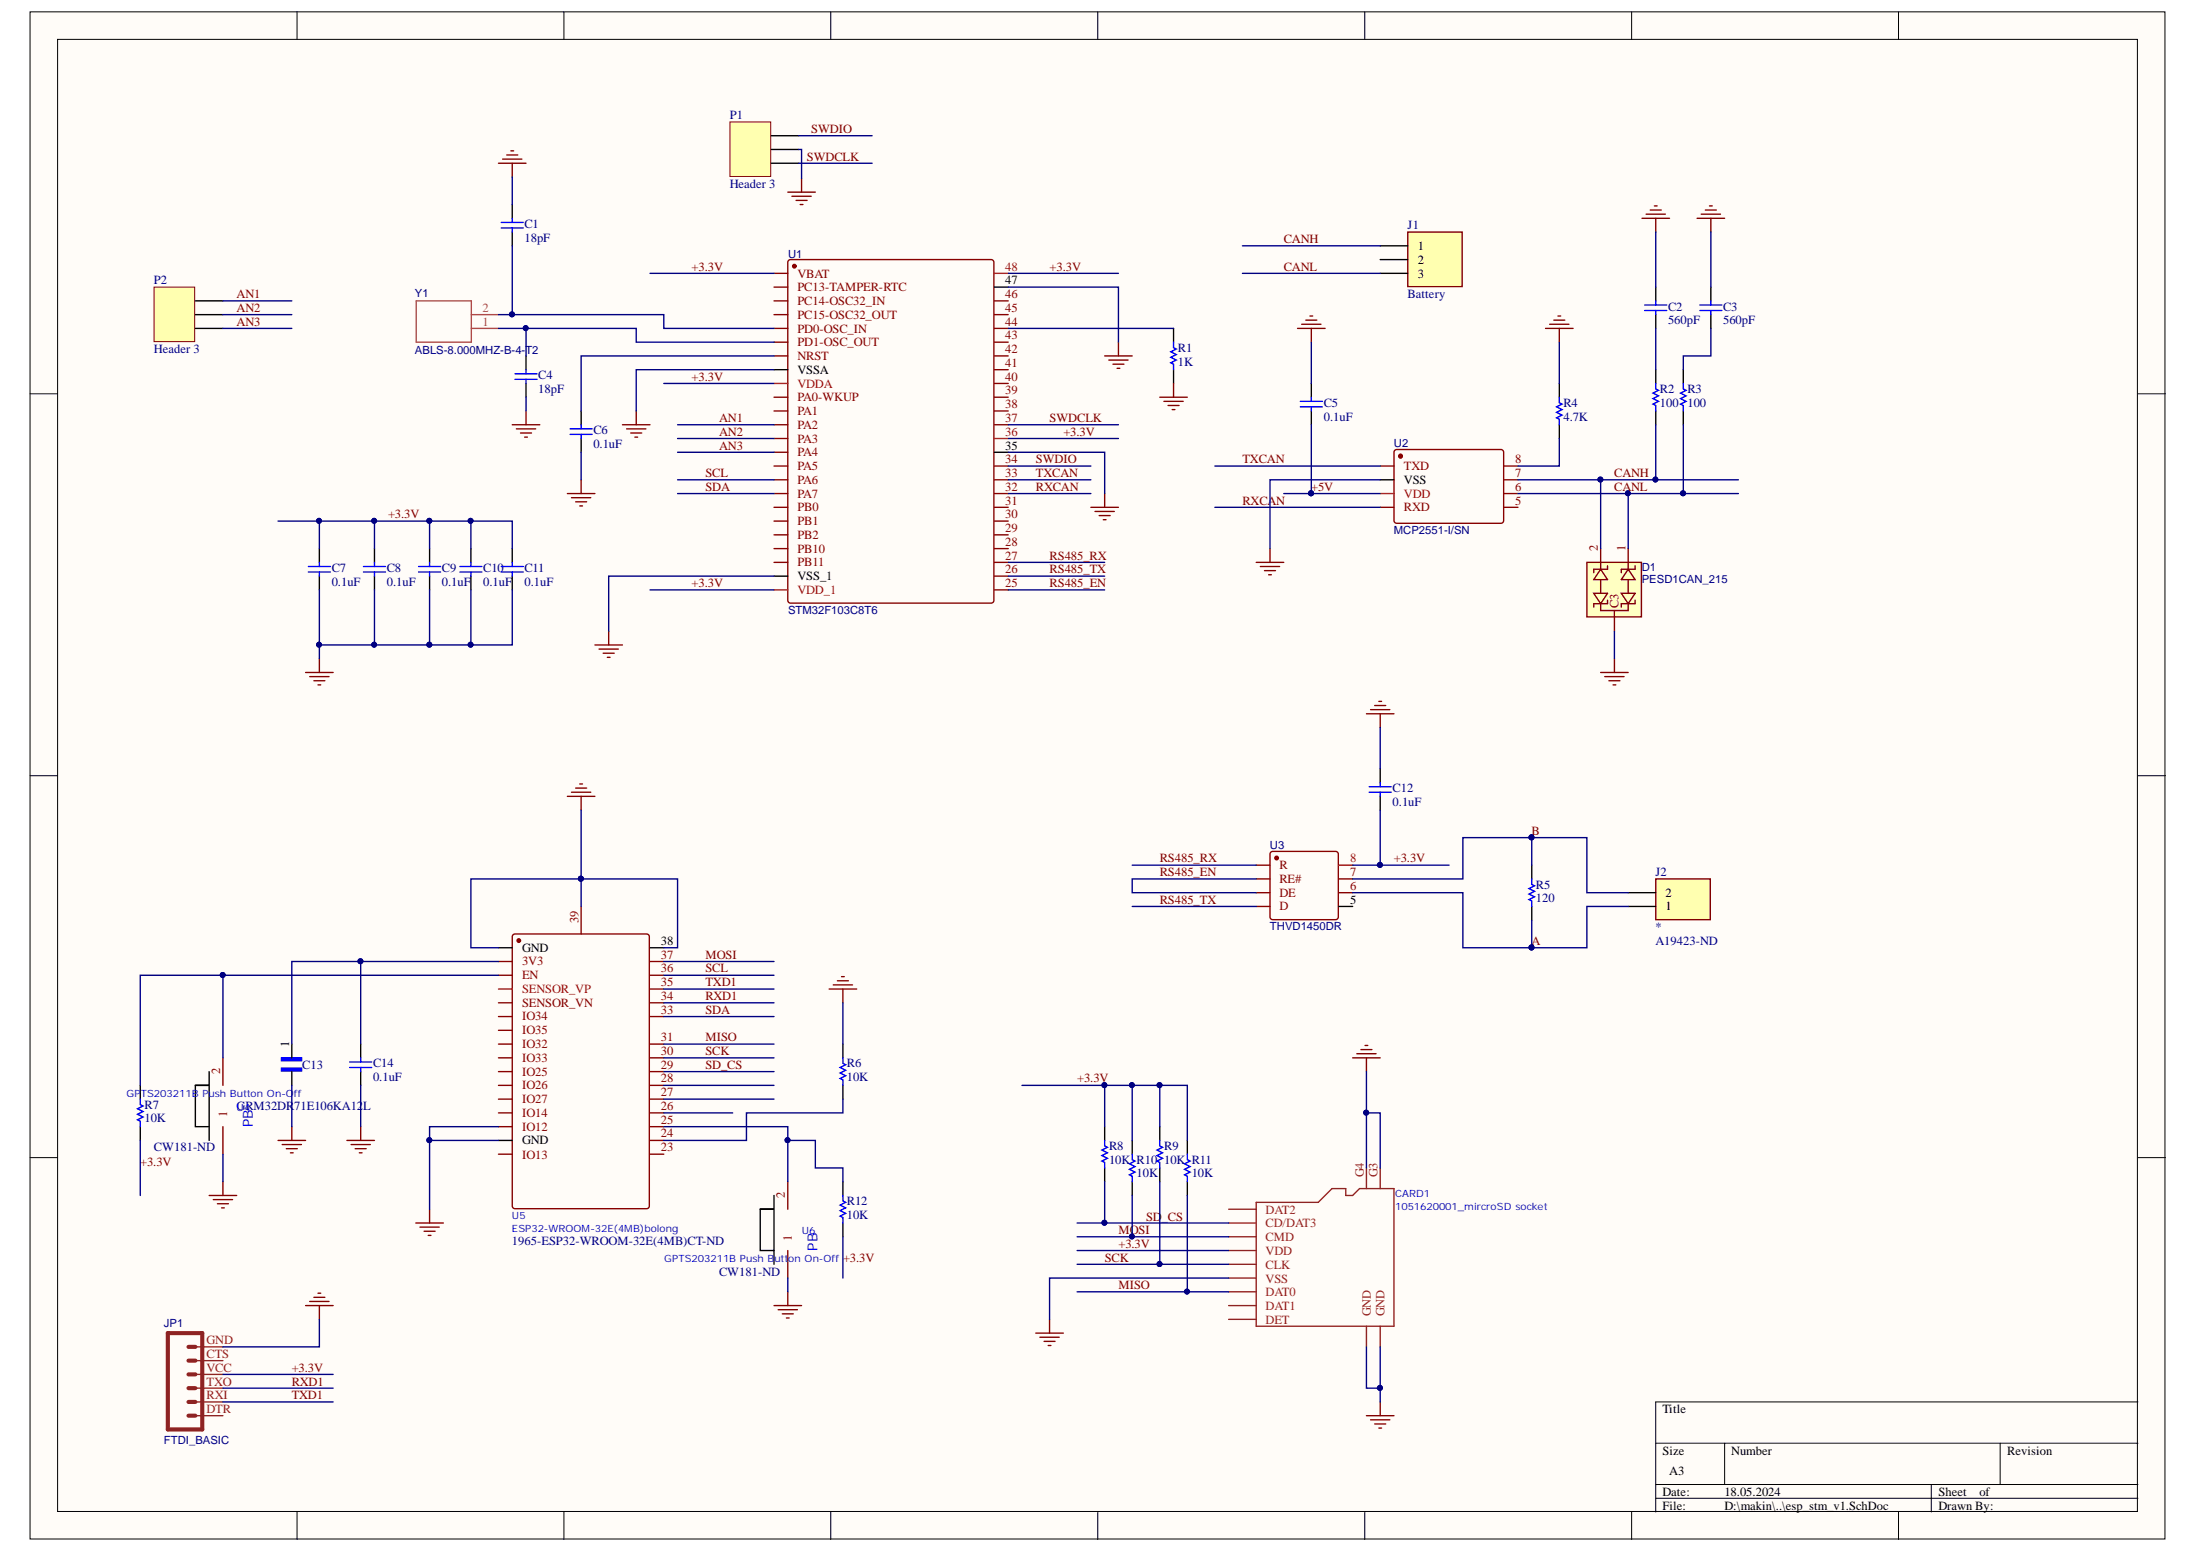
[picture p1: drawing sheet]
<svg xmlns="http://www.w3.org/2000/svg" width="297mm" height="210mm" viewBox="0 0 297 210" stroke-linecap="round" stroke-linejoin="round" font-family="sans-serif">
<g fill="#fffcf8" stroke="#000" stroke-width=".14">
<path d="M4.1 1.6h288.2v206.1h-288.2z"/>
<path d="M7.8 5.3h280.8v198.7h-280.8z"/>
</g>
<g fill="none" stroke="#000" stroke-width=".14">
<path d="M40.1 1.6v3.7M76.1 1.6v3.7M112.2 1.6v3.7M148.2 1.6v3.7M184.3 1.6v3.7M220.3 1.6v3.7M256.3 1.6v3.7M4.1 53.2h3.7M288.7 53.2h3.7M4.1 104.7h3.7M288.7 104.7h3.7M4.1 156.3h3.7"/>
<path d="M288.7 156.3h3.7M223.6 194.8h65.1M232.9 194.8v5.6M270.1 194.8v5.6M288.7 189.2h-65.1v14.9M40.1 204.1v3.7M76.1 204.1v3.7M112.2 204.1v3.7M148.2 204.1v3.7M184.3 204.1v3.7M220.3 204.1v3.7M223.6 200.4h65.1"/>
<path d="M223.6 202.2h65.1M256.3 204.1v3.7M260.8 200.4v3.7"/>
</g>
<g fill="none" stroke="#800" stroke-width=".19">
<path d="M104.5 36.9h1.9M104.5 38.8h1.9M106.4 35.2l.3-.2h27.1l.3 .2 .1 45.8-.2 .4h-27.3l-.3-.2zM104.5 40.6h1.9M104.5 42.5h1.9M104.5 44.3h1.9M104.5 46.2h1.9M104.5 48h1.9M104.5 53.6h1.9M104.5 55.5h1.9M104.5 57.3h1.9M104.5 59.2h1.9"/>
<path d="M134.3 40.6h1.8M134.3 42.5h1.8M134.3 44.3h1.8M134.3 46.2h1.8M134.3 48h1.8M134.3 53.6h1.8M134.3 55.5h1.8M134.3 57.3h1.8M134.3 51.8h1.8M134.3 49.9h1.8M104.5 61.1h1.9M104.5 62.9h1.9"/>
<path d="M104.5 64.8h1.9M104.5 66.6h1.9M104.5 68.5h1.9M104.5 70.3h1.9M104.5 72.2h1.9M104.5 74.1h1.9M104.5 75.9h1.9M134.3 62.9h1.8M134.3 64.8h1.8M134.3 66.6h1.8M134.3 68.5h1.8M134.3 70.3h1.8"/>
<path d="M134.3 72.2h1.8M134.3 74.1h1.8M134.3 75.9h1.8M134.3 79.6h1.8M134.3 77.8h1.8"/>
</g>
<circle cx="107.2" cy="35.9" r=".24" fill="#800" stroke="#800" stroke-width=".19"/>
<g fill="none" stroke="#000" stroke-width=".19">
<path d="M69.2 27.6v1.9M69.2 31.3v1.9M134.3 38.8h1.8M71 48v1.9M71 51.8v1.8M104.5 49.9h1.9M43.1 74.1v1.8M43.1 77.8v1.8M50.6 74.1v1.8M50.6 77.8v1.8M58 74.1v1.8M58 77.8v1.8"/>
<path d="M63.6 74.1v1.8M63.6 77.8v1.8M69.2 74.1v1.8M69.2 77.8v1.8M104.5 77.8h1.9M134.3 61.1h1.8"/>
</g>
<path d="M134.3 36.9h1.8M104.5 51.8h1.9M134.3 59.2h1.8M104.5 79.6h1.9" fill="none" stroke="#f00" stroke-width=".19"/>
<g fill="none" stroke="#800000" stroke-width=".19">
<path d="M67.3 22h3.7M67.9 21.5h2.6M68.4 20.9h1.5M69 20.4h.3M69.2 22v1.9M106.4 25.9h3.7M106.9 26.5h2.6M107.5 27.1h1.5M108 27.6h.4M108.2 24.1v1.8M69.2 57.3h3.7M69.7 57.9h2.6"/>
<path d="M70.3 58.4h1.5M70.8 59h.4M71 55.5v1.8M84 57.3h3.8M84.6 57.9h2.6M85.2 58.4h1.4M85.7 59h.4M85.9 55.5v1.8M149.1 48h3.8M149.7 48.6h2.6M150.3 49.2h1.5M150.8 49.7h.4"/>
<path d="M151 46.2v1.8M147.3 68.5h3.7M147.8 69h2.7M148.4 69.6h1.5M149 70.2h.3M149.1 66.6v1.9M41.3 90.8h3.7M41.8 91.3h2.6M42.4 91.9h1.5M42.9 92.4h.4M43.1 88.9v1.9M80.3 87.1h3.7"/>
<path d="M80.9 87.6h2.6M81.4 88.2h1.5M82 88.7h.4M82.2 85.2v1.9"/>
</g>
<path d="M56.2 40.6h7.4v5.6h-7.4zM63.6 44.3h3.7M63.6 42.5h3.7" fill="none" stroke="#a54b4b" stroke-width=".19"/>
<g fill="none" stroke="#00f" stroke-width=".19">
<path d="M67.7 30.8h3M67.7 30h3M69.2 29.5v.5M69.2 30.8v.5M69.5 51.2h3M69.5 50.5h3M71 49.9v.6M71 51.2v.6M41.6 77.2h3M41.6 76.5h3M43.1 75.9v.6M43.1 77.2v.6"/>
<path d="M49.1 77.2h2.9M49.1 76.5h2.9M50.6 75.9v.6M50.6 77.2v.6M56.5 77.2h3M56.5 76.5h3M58 75.9v.6M58 77.2v.6M62.1 77.2h3M62.1 76.5h3M63.6 75.9v.6M63.6 77.2v.6"/>
<path d="M67.7 77.2h3M67.7 76.5h3M69.2 75.9v.6M69.2 77.2v.6"/>
</g>
<path d="M98.6 16.5h5.5v7.3h-5.5z" fill="#ffffb0" stroke="#800000" stroke-width=".14"/>
<path d="M104.1 18.3h3.8M104.1 20.2h3.8M104.1 22h3.8M78.5 55.5v1.8M78.5 59.2v1.9M158.4 44.3v1.9M158.4 49.9v1.9" fill="none" stroke="#000" stroke-width=".19"/>
<path d="M77 58.6h3M77 57.9h3M78.5 57.3v.6M78.5 58.6v.6M158.4 46.2v.7l.4 .2-.7 .4 .7 .4-.7 .3 .7 .4-.7 .4 .3 .2v.7" fill="none" stroke="#00f" stroke-width=".19"/>
<path d="M156.6 53.6h3.7M157.1 54.2h2.7M157.7 54.7h1.5M158.3 55.3h.3M158.4 51.8v1.8M76.6 66.6h3.7M77.2 67.2h2.6M77.7 67.7h1.5M78.3 68.3h.3M78.5 64.8v1.8" fill="none" stroke="#800000" stroke-width=".19"/>
<path d="M190.1 31.3h7.3v7.4h-7.3z" fill="#ffffb0" stroke="#800000" stroke-width=".19"/>
<path d="M186.4 33.2h3.7M186.4 35h3.7M186.4 36.9h3.7M186.4 64.8h1.8" fill="none" stroke="#000" stroke-width=".19"/>
<circle cx="189.1" cy="61.6" r=".24" fill="#800" stroke="#800" stroke-width=".19"/>
<path d="M186.4 62.9h1.8M186.4 68.5h1.8M188.3 60.9l.3-.2h14.2l.2 .4v9.4l-.4 .1h-14.2l-.2-.3zM203.1 62.9h1.9M203.1 68.5h1.9M203.1 66.6h1.9M203.1 64.8h1.9" fill="none" stroke="#800" stroke-width=".19"/>
<path d="M186.4 66.6h1.8" fill="none" stroke="#f00" stroke-width=".19"/>
<path d="M218 82.5h.1" fill="none" stroke="#840000" stroke-width=".37"/>
<path d="M214.3 75.9h7.3v7.4h-7.3z" fill="#ffffc2" stroke="#840000" stroke-width=".19"/>
<g fill="none" stroke="#840000" stroke-width=".19">
<path d="M216.1 76.8l.9 1.4h-1.8zM216.1 74.1v2.7M216.1 78.2v1.9M217 76.4v.4h-1.8v.5M219.8 76.8l1 1.4h-1.9zM219.8 74.1v2.7M219.8 78.2v1.9M220.8 76.4v.4h-1.9v.5M215.2 80.1h1.8l-.9 1.4zM216.1 81.5v.9h3.7v-.9M217 81v.5h-1.8v.5M218 82.4v2.8"/>
<path d="M218.9 80.1h1.9l-1 1.4zM219.8 80.1h.1M220.8 81v.5h-1.9v.5"/>
</g>
<g fill="none" stroke="#800000" stroke-width=".19">
<path d="M221.7 29.5h3.7M222.3 28.9h2.6M222.8 28.4h1.5M223.4 27.8h.3M223.6 29.5v1.8M229.1 29.5h3.8M229.7 28.9h2.6M230.3 28.4h1.4M230.8 27.8h.4M231 29.5v1.8M175.2 44.3h3.7M175.7 43.8h2.7"/>
<path d="M176.3 43.2h1.5M176.9 42.7h.3M177.1 44.3v1.9M208.7 44.3h3.7M209.2 43.8h2.6M209.8 43.2h1.5M210.3 42.7h.4M210.5 44.3v1.9M169.6 75.9h3.7M170.2 76.5h2.6M170.7 77h1.5M171.3 77.6h.4"/>
<path d="M171.5 74.1v1.8M216.1 90.8h3.7M216.7 91.3h2.6M217.2 91.9h1.5M217.8 92.4h.4M218 88.9v1.9M76.6 107.5h3.7M77.2 106.9h2.6M77.7 106.4h1.5M78.3 105.8h.3M78.5 107.5v1.9M111.9 133.5h3.8"/>
<path d="M112.5 132.9h2.6M113.1 132.4h1.5M113.6 131.8h.4M113.8 133.5v1.9M30.1 159.5v1.9M37.5 153.9h3.8M38.1 154.5h2.6M38.7 155.1h1.4M39.2 155.6h.4M39.4 152.1v1.8M46.8 153.9h3.8M47.4 154.5h2.6"/>
<path d="M48 155.1h1.4M48.5 155.6h.4M48.7 152.1v1.8M28.2 161.4h3.8M28.8 161.9h2.6M29.4 162.5h1.4M29.9 163h.4M41.3 176.2h3.7M41.8 175.7h2.6M42.4 175.1h1.5M42.9 174.6h.4M43.1 176.2v1.9"/>
<path d="M56.1 165.1h3.8M56.7 165.6h2.6M57.3 166.2h1.4M57.8 166.8h.4M58 163.2v1.9M104.5 176.2h3.7M105.1 176.8h2.6M105.6 177.4h1.5M106.2 177.9h.4M106.4 174.4v1.8"/>
</g>
<g fill="#000080" stroke="#000080" stroke-width=".14">
<circle cx="177" cy="66.6" r=".33"/>
<circle cx="69.1" cy="42.4" r=".33"/>
<circle cx="71" cy="44.3" r=".33"/>
<circle cx="43.1" cy="87" r=".33"/>
<circle cx="50.5" cy="87" r=".33"/>
<circle cx="58" cy="87" r=".33"/>
<circle cx="63.5" cy="87" r=".33"/>
<circle cx="43.1" cy="70.3" r=".33"/>
<circle cx="50.5" cy="70.3" r=".33"/>
<circle cx="58" cy="70.3" r=".33"/>
<circle cx="63.5" cy="70.3" r=".33"/>
<circle cx="216.1" cy="64.7" r=".33"/>
<circle cx="223.5" cy="64.7" r=".33"/>
<circle cx="219.8" cy="66.6" r=".33"/>
<circle cx="227.2" cy="66.6" r=".33"/>
<circle cx="78.4" cy="118.6" r=".33"/>
<circle cx="58" cy="153.9" r=".33"/>
<circle cx="106.3" cy="153.9" r=".33"/>
<circle cx="48.7" cy="129.8" r=".33"/>
<circle cx="30.1" cy="131.6" r=".33"/>
<circle cx="206.8" cy="113" r=".33"/>
<circle cx="206.8" cy="127.9" r=".33"/>
</g>
<g fill="none" stroke="#000" stroke-width=".19">
<path d="M223.6 38.8v1.8M231 38.8v1.8M177.1 51.8v1.8M177.1 55.5v1.8M210.5 51.8v1.8M210.5 57.3v1.9M223.6 42.5v1.8M223.6 49.9v1.9M223.6 55.5v1.8M227.3 49.9v1.9M227.3 55.5v1.8M231 42.5v1.8"/>
<path d="M67.3 127.9h1.9M87.8 127.9h1.8M180.8 122.4h1.8M18.9 146.5v1.9M18.9 152.1v1.8M26.4 146.5h1.8h-1.8v5.6h1.8M28.2 144.7v9.2M39.4 140.9v1.9M39.4 144.7v1.8M48.7 140.9v1.9M48.7 144.7v1.8M67.3 153.9h1.9"/>
<path d="M113.8 140.9v1.9M113.8 146.5v1.9M113.8 159.5v1.9M102.6 163.2h1.9h-1.9v5.6h1.9M104.5 161.4v9.3M113.8 165.1v1.8"/>
</g>
<g fill="none" stroke="#00f" stroke-width=".19">
<path d="M175.6 54.9h2.9M175.6 54.2h2.9M177.1 53.6v.6M177.1 54.9v.6M210.5 53.6v.8l.4 .1-.7 .4 .7 .4-.7 .4 .7 .3-.7 .4 .3 .2v.7M222.1 41.9h2.9M222.1 41.2h2.9M223.6 51.8v.7l.3 .2-.7 .4 .7 .3-.7 .4 .7 .4-.7 .3 .4 .2v.8M223.6 40.6v.6M223.6 41.9v.6M227.3 51.8v.7l.3 .2-.7 .4 .7 .3-.7 .4 .7 .4-.7 .3 .4 .2v.8M229.5 41.9h3"/>
<path d="M229.5 41.2h3M231 40.6v.6M231 41.9v.6M18.9 148.4v.7l.4 .2-.7 .4 .7 .3-.7 .4 .7 .4-.7 .4 .3 .1v.8M47.2 144.1h3M47.2 143.4h3M48.7 142.8v.6M48.7 144.1v.6M113.8 142.8v.7l.4 .2-.8 .4 .8 .4-.8 .3 .8 .4-.8 .4 .4 .2v.7M113.8 161.4v.7l.4 .2-.8 .4 .8 .3-.8 .4 .8 .4-.8 .4 .4 .1v.8"/>
</g>
<g fill="none" stroke="#000080" stroke-width=".19">
<path d="M107.9 18.3h9.8M69.2 23.9v3.7M69.2 33.2v9.3M87.8 36.9h16.7M107.9 20.2h.3v3.9M107.9 22h9.8M136.1 38.8h14.9v7.4M136.1 36.9h14.9M167.8 36.9h18.6M167.8 33.2h18.6M223.6 31.3v7.5M231 31.3v7.5"/>
<path d="M67.3 42.5h22.3v1.8h14.9M67.3 44.3h18.6v1.9h18.6M71 44.3v3.7M71 53.6v1.9M89.6 51.8h14.9M104.5 49.9h-18.6v5.6M104.5 48h-26v7.5M136.1 59.2h14.9M136.1 57.3h14.9M136.1 44.3h22.3M177.1 46.2v5.6M177.1 57.3v9.3"/>
<path d="M210.5 59.2v3.7h-5.5M210.5 46.2v5.6M223.6 44.3v5.6M223.6 57.3v7.5M227.3 57.3v9.3M231 44.3v3.7h-3.7v1.9M37.5 70.3h5.6v3.8M43.1 79.6v9.3M43.1 70.3h7.5v3.8M50.6 79.6v7.5h-7.5M50.6 70.3h7.4v3.8M58 79.6v7.5h-7.4"/>
<path d="M58 70.3h5.6v3.8M63.6 79.6v7.5h-5.6M63.6 70.3h5.6v3.8M69.2 79.6v7.5h-5.6M78.5 61.1v3.7M87.8 79.6h16.7M104.5 77.8h-22.3v7.4M136.1 61.1h13v5.5M136.1 62.9h11.2M136.1 64.8h11.2M136.1 66.6h11.2M164 62.9h22.4"/>
<path d="M164 68.5h22.4M173.3 66.6h13.1M186.4 64.8h-14.9v9.3M205 64.8h29.7M205 66.6h29.7M216.1 64.8v9.3M219.8 66.6v7.5M218 85.2v3.7M78.5 109.4v9.2h13v9.3h-1.9M30.1 131.6h37.2M48.7 129.8h18.6M78.5 122.4v-3.8h-14.9v9.3h3.7"/>
<path d="M89.6 135.4h14.9M89.6 133.5h14.9M113.8 135.4v5.5M18.9 153.9v7.5M30.1 142.8v-11.2h-11.2v14.9M30.1 155.8v3.7M39.4 140.9v-11.1h9.3v11.1M39.4 146.5v5.6M48.7 146.5v5.6M67.3 153.9h-9.3v9.3M67.3 152.1h-9.3v1.8M89.6 152.1h16.8v7.4"/>
<path d="M106.4 153.9h3.7v3.8h3.7v1.8M113.8 148.4v1.8h-13v3.7h-11.2M43.1 178.1v3.7h-13M106.4 172.5v1.9M113.8 166.9v5.6M30.1 189.2h14.9M30.1 187.4h14.9M30.1 185.5h14.9"/>
</g>
<g fill="none" stroke="#800" stroke-width=".19">
<path d="M169.6 116.8h1.9M169.6 118.6h1.9M171.5 115.1l.3-.2 8.7 .1 .2 .3-.1 8.7-.3 .1h-8.6l-.2-.3zM180.8 118.6h1.8M67.3 129.8h1.9M67.3 131.6h1.9M67.3 135.4h1.9M67.3 137.2h1.9M67.3 139.1h1.9M69.2 126.3l.3-.2h17.8l.3 .2 .1 36.5-.2 .3-18 .1-.3-.2zM78.5 122.4v3.7M87.8 129.8h1.8"/>
<path d="M87.8 131.6h1.8M87.8 135.4h1.8M87.8 137.2h1.8M87.8 133.5h1.8M169.6 120.5h1.9M169.6 122.4h1.9M180.8 120.5h1.8M30.1 142.8v3.7M30.1 152.1v3.7M67.3 140.9h1.9M67.3 142.8h1.9M67.3 144.7h1.9"/>
<path d="M67.3 146.5h1.9M67.3 148.4h1.9M67.3 150.2h1.9M67.3 152.1h1.9M67.3 155.8h1.9M87.8 140.9h1.8M87.8 142.8h1.8M87.8 144.7h1.8M87.8 146.5h1.8M87.8 148.4h1.8M87.8 150.2h1.8M87.8 152.1h1.8"/>
<path d="M87.8 155.8h1.8M87.8 153.9h1.8M106.4 159.5v3.7M106.4 168.8v3.7"/>
</g>
<g fill="#800" stroke="#800" stroke-width=".19">
<circle cx="70" cy="127" r=".24"/>
<circle cx="172.4" cy="115.8" r=".24"/>
</g>
<path d="M180.8 116.8h1.8M67.3 133.5h1.9" fill="none" stroke="#f00" stroke-width=".19"/>
<g fill="#00f" stroke="#00f" stroke-width=".19">
<path d="M38 144.2h2.7v.4h-2.7z"/>
<path d="M38 142.8h2.7v.4h-2.7z"/>
</g>
<path d="M22.7 180h4.6v13h-4.6zM25.4 187.4h1M25.4 189.2h1M25.4 191.1h1M25.4 183.7h1M25.4 185.5h1M25.4 181.8h1" fill="none" stroke="#8d2323" stroke-width=".56"/>
<path d="M26.4 191.1h3.7M26.4 189.2h3.7M26.4 187.4h3.7M26.4 185.5h3.7M26.4 183.7h3.7M26.4 181.8h3.7" fill="none" stroke="#8d2323" stroke-width=".19"/>
<path d="M223.6 118.6h7.3v5.5h-7.3z" fill="#ffffb0" stroke="#800000" stroke-width=".19"/>
<path d="M186.4 103.8v1.8M186.4 107.5v1.9M206.8 116.8v1.8M206.8 122.4v1.8M219.8 122.4h3.8M219.8 120.5h3.8" fill="none" stroke="#000" stroke-width=".19"/>
<path d="M184.9 106.9h2.9M184.9 106.2h2.9M186.4 105.6v.6M186.4 106.9v.6M206.8 118.6v.8l.4 .2-.8 .3 .8 .4-.8 .4 .8 .4-.8 .3 .4 .2v.8" fill="none" stroke="#00f" stroke-width=".19"/>
<path d="M184.5 96.3h3.7M185.1 95.8h2.6M185.6 95.2h1.5M186.2 94.7h.3M186.4 96.3v1.9" fill="none" stroke="#800000" stroke-width=".19"/>
<g fill="none" stroke="#000080" stroke-width=".19">
<path d="M91.5 64.8h13M91.5 66.6h13M136.1 79.6h13M136.1 77.8h13M136.1 75.9h13M186.4 98.2v5.6M152.9 116.8h16.7M169.6 118.6h-16.7v1.9h16.7M182.6 116.8h13.1M182.6 118.6h14.9v-5.5h16.8v7.4h5.5M186.4 109.4v7.4M206.8 113.1v3.7"/>
<path d="M89.6 137.2h14.9M89.6 131.6h14.9M152.9 122.4h16.7M182.6 120.5h14.9v7.4h16.8v-5.5h5.5M206.8 124.2v3.7"/>
</g>
<g fill="#000080" stroke="#000080" stroke-width=".14">
<circle cx="186.3" cy="116.7" r=".33"/>
<circle cx="206.8" cy="113" r=".33"/>
<circle cx="206.8" cy="127.9" r=".33"/>
</g>
<path d="M20.8 38.8h5.5v7.3h-5.5z" fill="#ffffb0" stroke="#800000" stroke-width=".14"/>
<path d="M26.4 40.6h3.7M26.4 42.5h3.7M26.4 44.3h3.7M149.1 152.1v1.8M149.1 157.7v1.8M152.9 153.9v1.9M152.9 159.5v1.9M156.6 152.1v1.8M156.6 157.7v1.8M160.3 153.9v1.9M160.3 159.5v1.9" fill="none" stroke="#000" stroke-width=".19"/>
<g fill="none" stroke="#000080" stroke-width=".19">
<path d="M30.1 40.6h9.3M30.1 42.5h9.3M30.1 44.3h9.3M91.5 59.2h13M91.5 57.3h13M91.5 61.1h13M89.6 129.8h14.9M89.6 140.9h14.9M89.6 142.8h14.9M89.6 144.7h14.9M89.6 146.5h14.9M89.6 148.4h14.9"/>
<path d="M89.6 150.2h9.3M138 146.5h22.3v7.4M149.1 146.5v5.6M149.1 159.5v5.6M152.9 146.5v7.4M156.6 146.5v5.6M156.6 159.5v11.2M184.5 144.7v13M184.5 150.2h1.9v7.5M145.4 165.1h20.5M145.4 166.9h20.5M145.4 170.7h20.5"/>
<path d="M145.4 174.4h20.5M145.4 168.8h20.5M152.9 161.4v5.5M160.3 161.4v13M165.9 172.5h-24.2v5.6M184.5 181.8v5.6h1.9v1.8M186.4 181.8v5.6"/>
</g>
<g fill="none" stroke="#8d2323" stroke-width=".19">
<path d="M184.5 157.7v2.7M186.4 157.7v2.7M165.9 163.2h3.7M165.9 165.1h3.7M165.9 166.9h3.7M165.9 168.8h3.7M165.9 170.7h3.7M165.9 172.5h3.7M165.9 174.4h3.7M165.9 176.2h3.7M165.9 178.1h3.7M169.6 162.3h8.4l1.8-1.9h1.9v1h.9l1-1h4.6v18.6h-18.6z"/>
<path d="M184.5 179v2.8M186.4 179v2.8"/>
</g>
<g fill="none" stroke="#800000" stroke-width=".19">
<path d="M182.6 142.8h3.8M183.2 142.2h2.6M183.7 141.7h1.5M184.3 141.1h.4M184.5 142.8v1.9M139.8 180h3.8M141.7 178.1v1.9M140.4 180.5h2.6M141 181.1h1.5M141.5 181.6h.4M184.5 191.1h3.7M185.1 191.7h2.6"/>
<path d="M185.6 192.2h1.5M186.2 192.8h.3M186.4 189.2v1.9"/>
</g>
<path d="M149.1 153.9v.8l.4 .2-.7 .3 .7 .4-.7 .4 .7 .4-.7 .3 .3 .2v.8M152.9 155.8v.7l.3 .2-.7 .4 .7 .4-.7 .3 .7 .4-.7 .4 .4 .2v.7M156.6 153.9v.8l.4 .2-.8 .3 .8 .4-.8 .4 .8 .4-.8 .3 .4 .2v.8M160.3 155.8v.7l.4 .2-.8 .4 .8 .4-.8 .3 .8 .4-.8 .4 .4 .2v.7" fill="none" stroke="#00f" stroke-width=".19"/>
<g fill="#000080" stroke="#000080" stroke-width=".14">
<circle cx="149.1" cy="165.1" r=".33"/>
<circle cx="152.8" cy="166.9" r=".33"/>
<circle cx="156.6" cy="170.6" r=".33"/>
<circle cx="160.3" cy="174.3" r=".33"/>
<circle cx="184.5" cy="150.2" r=".33"/>
<circle cx="186.3" cy="187.3" r=".33"/>
<circle cx="156.6" cy="146.5" r=".33"/>
<circle cx="152.8" cy="146.5" r=".33"/>
<circle cx="149.1" cy="146.5" r=".33"/>
</g>
<g font-size="1.9" fill="#00f">
<text x="34.1" y="152.1" transform="rotate(-90 34.1 152.1)">PB</text>
<text x="110.4" y="168.8" transform="rotate(-90 110.4 168.8)">PB</text>
</g>
<g font-size="1.7" fill="#000080">
<text x="98.5" y="16.1">P1</text>
<text x="98.5" y="25.4">Header 3</text>
<text x="70.8" y="30.8">C1</text>
<text x="70.8" y="32.6">18pF</text>
<text x="190.1" y="31">J1</text>
<text x="20.8" y="38.4">P2</text>
<text x="190.1" y="40.2">Battery</text>
<text x="225.2" y="41.9">C2</text>
<text x="232.7" y="41.9">C3</text>
<text x="20.8" y="47.7">Header 3</text>
<text x="159" y="47.5">R1</text>
<text x="225.2" y="43.8">560pF</text>
<text x="232.7" y="43.8">560pF</text>
<text x="72.7" y="51.2">C4</text>
<text x="72.7" y="53.1">18pF</text>
<text x="159" y="49.4">1K</text>
<text x="224.1" y="53.1">R2</text>
<text x="227.8" y="53.1">R3</text>
<text x="80.1" y="58.7">C6</text>
<text x="178.7" y="54.9">C5</text>
<text x="178.7" y="56.8">0.1uF</text>
<text x="211.1" y="54.9">R4</text>
<text x="211.1" y="56.8">4.7K</text>
<text x="224.1" y="54.9">100</text>
<text x="227.8" y="54.9">100</text>
<text x="80.1" y="60.5">0.1uF</text>
<text x="44.8" y="77.2">C7</text>
<text x="52.2" y="77.2">C8</text>
<text x="59.7" y="77.2">C9</text>
<text x="65.2" y="77.2">C10</text>
<text x="70.8" y="77.2">C11</text>
<text x="44.8" y="79.1">0.1uF</text>
<text x="52.2" y="79.1">0.1uF</text>
<text x="59.7" y="79.1">0.1uF</text>
<text x="65.2" y="79.1">0.1uF</text>
<text x="70.8" y="79.1">0.1uF</text>
<text x="188" y="106.9">C12</text>
<text x="188" y="108.8">0.1uF</text>
<text x="207.4" y="119.9">R5</text>
<text x="223.5" y="118.3">J2</text>
<text x="207.4" y="121.8">120</text>
<text x="223.5" y="125.7">*</text>
<text x="223.5" y="127.5">A19423-ND</text>
<text x="19.5" y="149.7">R7</text>
<text x="31.9" y="149.8">GRM32DR</text>
<text x="39.7" y="149.8">71E106KA12L</text>
<text x="40.8" y="144.3">C13</text>
<text x="50.4" y="144.1">C14</text>
<text x="50.4" y="145.9">0.1uF</text>
<text x="114.3" y="144.1">R6</text>
<text x="114.3" y="145.9">10K</text>
<text x="19.5" y="151.5">10K</text>
<text x="20.8" y="155.4">CW181-ND</text>
<text x="149.7" y="155.2">R8</text>
<text x="157.2" y="155.2">R9</text>
<text x="149.7" y="157.1">10K R10</text>
<text x="153.5" y="158.9">10K</text>
<text x="157.2" y="157.1">10K R11</text>
<text x="160.9" y="158.9">10K</text>
<text x="114.3" y="162.7">R12</text>
<text x="114.3" y="164.5">10K</text>
<text x="69.1" y="168.1">1965-ESP32-WROOM-32E(4MB)CT-ND</text>
<text x="97.1" y="172.2">CW181-ND</text>
</g>
<g font-size="1.7" fill="#800000">
<text x="109.5" y="18">SWDIO</text>
<text x="108.9" y="21.7">SWDCLK</text>
<text x="173.3" y="32.8">CANH</text>
<text x="31.9" y="40.2">AN1</text>
<text x="93.4" y="36.5">+3.3V</text>
<text x="141.7" y="36.5">+3.3V</text>
<text x="173.3" y="36.5">CANL</text>
<text x="31.9" y="42.1">AN2</text>
<text x="31.9" y="44">AN3</text>
<text x="93.4" y="51.4">+3.3V</text>
<text x="97.1" y="57">AN1</text>
<text x="97.1" y="58.8">AN2</text>
<text x="141.7" y="57">SWDCLK</text>
<text x="143.6" y="58.8">+3.3V</text>
<text x="95.2" y="64.4">SCL</text>
<text x="97.1" y="60.7">AN3</text>
<text x="139.9" y="62.5">SWDIO</text>
<text x="139.9" y="64.4">TXCAN</text>
<text x="167.7" y="62.5">TXCAN</text>
<text x="217.9" y="64.4">CANH</text>
<text x="52.4" y="70">+3.3V</text>
<text x="95.2" y="66.2">SDA</text>
<text x="139.9" y="66.2">RXCAN</text>
<text x="167.7" y="68.1">RXCAN</text>
<text x="177" y="66.2">+5V</text>
<text x="217.9" y="66.2">CANL</text>
<text x="141.7" y="75.5">RS485_RX</text>
<text x="141.7" y="77.4">RS485_TX</text>
<text x="93.4" y="79.2">+3.3V</text>
<text x="141.7" y="79.2">RS485_EN</text>
<text x="206.8" y="112.7">B</text>
<text x="156.6" y="118.3">RS485_EN</text>
<text x="156.6" y="116.4">RS485_RX</text>
<text x="188.2" y="116.4">+3.3V</text>
<text x="156.6" y="122">RS485_TX</text>
<text x="95.2" y="131.3">SCL</text>
<text x="95.2" y="129.4">MOSI</text>
<text x="206.8" y="127.5">A</text>
<text x="95.2" y="133.1">TXD1</text>
<text x="95.2" y="135">RXD1</text>
<text x="95.2" y="136.8">SDA</text>
<text x="95.2" y="140.5">MISO</text>
<text x="95.2" y="142.4">SCK</text>
<text x="95.2" y="144.3">SD_CS</text>
<text x="145.4" y="146.1">+3.3V</text>
<text x="18.9" y="157.3">+3.3V</text>
<text x="151" y="166.6">MOSI</text>
<text x="154.7" y="164.8">SD</text>
<text x="156.9" y="164.8">_CS</text>
<text x="113.8" y="170.3">+3.3V</text>
<text x="149.2" y="170.3">SCK</text>
<text x="151" y="168.5">+3.3V</text>
<text x="151" y="174.1">MISO</text>
<text x="39.4" y="185.2">+3.3V</text>
<text x="39.4" y="187.1">RXD1</text>
<text x="39.4" y="188.9">TXD1</text>
</g>
<g font-size="1.7">
<text x="191.4" y="33.7">1</text>
<text x="191.4" y="35.6">2</text>
<text x="135.7" y="38.4">47</text>
<text x="191.4" y="37.5">3</text>
<text x="107.7" y="50.5">VSSA</text>
<text x="135.7" y="60.7">35</text>
<text x="189.6" y="65.3">VSS</text>
<text x="107.7" y="78.3">VSS_1</text>
<text x="182.3" y="122">5</text>
<text x="224.9" y="122.9">1</text>
<text x="224.9" y="121">2</text>
<text x="70.5" y="128.5">GND</text>
<text x="89.2" y="127.5">38</text>
<text x="39" y="141.3" transform="rotate(-90 39 141.3)">1</text>
<text x="70.5" y="154.5">GND</text>
<text x="224.5" y="190.8">Title</text>
<text x="224.5" y="196.3">Size</text>
<text x="233.7" y="196.3">Number</text>
<text x="271" y="196.3">Revision</text>
<text x="224.5" y="201.9">Date:</text>
<text x="224.5" y="203.8">File:</text>
<text x="225.4" y="199.1">A3</text>
<text x="232.8" y="201.9">18.05.2024</text>
<text x="232.8" y="203.8">D:\makin\..\esp_stm_v1.SchDoc</text>
<text x="261.7" y="201.9">Sheet</text>
<text x="261.7" y="203.8">Drawn By:</text>
<text x="267.2" y="201.9">of</text>
</g>
<g font-size="1.7" fill="#800">
<text x="107.7" y="37.5">VBAT</text>
<text x="107.7" y="39.3">PC13-TAMPER-RTC</text>
<text x="107.7" y="41.2">PC14-OSC32_IN</text>
<text x="135.7" y="40.2">46</text>
<text x="107.7" y="43">PC15-OSC32_OUT</text>
<text x="107.7" y="44.9">PD0-OSC_IN</text>
<text x="107.7" y="46.7">PD1-OSC_OUT</text>
<text x="135.7" y="47.7">42</text>
<text x="135.7" y="45.8">43</text>
<text x="135.7" y="44">44</text>
<text x="135.7" y="42.1">45</text>
<text x="107.7" y="48.6">NRST</text>
<text x="135.7" y="53.2">39</text>
<text x="135.7" y="51.4">40</text>
<text x="135.7" y="49.5">41</text>
<text x="107.7" y="54.2">PA0-WKUP</text>
<text x="107.7" y="56">PA1</text>
<text x="107.7" y="57.9">PA2</text>
<text x="107.7" y="59.7">PA3</text>
<text x="135.7" y="57">37</text>
<text x="135.7" y="55.1">38</text>
<text x="107.7" y="61.6">PA4</text>
<text x="107.7" y="63.5">PA5</text>
<text x="107.7" y="65.3">PA6</text>
<text x="135.7" y="64.4">33</text>
<text x="135.7" y="62.5">34</text>
<text x="189.6" y="63.5">TXD</text>
<text x="204.6" y="64.4">7</text>
<text x="204.6" y="62.5">8</text>
<text x="107.7" y="67.2">PA7</text>
<text x="107.7" y="69">PB0</text>
<text x="107.7" y="70.9">PB1</text>
<text x="135.7" y="71.8">29</text>
<text x="135.7" y="70">30</text>
<text x="135.7" y="68.1">31</text>
<text x="135.7" y="66.2">32</text>
<text x="189.6" y="69">RXD</text>
<text x="204.6" y="68.1">5</text>
<text x="204.6" y="66.2">6</text>
<text x="107.7" y="72.7">PB2</text>
<text x="107.7" y="74.6">PB10</text>
<text x="107.7" y="76.5">PB11</text>
<text x="135.7" y="77.4">26</text>
<text x="135.7" y="75.5">27</text>
<text x="135.7" y="73.7">28</text>
<text x="135.7" y="79.2">25</text>
<text x="172.7" y="117.3">R</text>
<text x="172.7" y="119.2">RE#</text>
<text x="182.3" y="118.3">7</text>
<text x="78.1" y="124.6" transform="rotate(-90 78.1 124.6)">39</text>
<text x="172.7" y="121">DE</text>
<text x="172.7" y="122.9">D</text>
<text x="182.3" y="120.1">6</text>
<text x="70.5" y="130.3">3V3</text>
<text x="89.2" y="131.3">36</text>
<text x="89.2" y="129.4">37</text>
<text x="70.5" y="132.2">EN</text>
<text x="70.5" y="135.9">SENSOR_VN</text>
<text x="70.5" y="137.8">IO34</text>
<text x="89.2" y="136.8">33</text>
<text x="89.2" y="135">34</text>
<text x="89.2" y="133.1">35</text>
<text x="70.5" y="139.6">IO35</text>
<text x="70.5" y="141.5">IO32</text>
<text x="70.5" y="143.3">IO33</text>
<text x="89.2" y="142.4">30</text>
<text x="89.2" y="140.5">31</text>
<text x="29.7" y="145" transform="rotate(-90 29.7 145)">2</text>
<text x="70.5" y="145.2">IO25</text>
<text x="70.5" y="147">IO26</text>
<text x="70.5" y="148.9">IO27</text>
<text x="89.2" y="149.8">26</text>
<text x="89.2" y="148">27</text>
<text x="89.2" y="146.1">28</text>
<text x="89.2" y="144.3">29</text>
<text x="30.7" y="150.8" transform="rotate(-90 30.7 150.8)">1</text>
<text x="70.5" y="150.8">IO14</text>
<text x="70.5" y="152.6">IO12</text>
<text x="89.2" y="155.4">23</text>
<text x="89.2" y="153.5">24</text>
<text x="89.2" y="151.7">25</text>
<text x="70.5" y="156.4">IO13</text>
<text x="106" y="161.7" transform="rotate(-90 106 161.7)">2</text>
<text x="106.9" y="167.5" transform="rotate(-90 106.9 167.5)">1</text>
</g>
<g font-size="1.7" fill="#f00">
<text x="135.7" y="36.5">48</text>
<text x="107.7" y="52.3">VDDA</text>
<text x="135.7" y="58.8">36</text>
<text x="189.6" y="67.2">VDD</text>
<text x="107.7" y="80.2">VDD_1</text>
<text x="182.3" y="116.4">8</text>
<text x="70.5" y="134">SENSOR_VP</text>
</g>
<g font-size="1.7" fill="#a54b4b">
<text x="65.2" y="44">1</text>
<text x="65.2" y="42.1">2</text>
</g>
<g font-size="1.7" fill="#840000">
<text x="215.7" y="74.4" transform="rotate(-90 215.7 74.4)">2</text>
<text x="219.5" y="74.4" transform="rotate(-90 219.5 74.4)">1</text>
<text x="218.5" y="82" transform="rotate(-90 218.5 82)">C3</text>
</g>
<g font-size="1.7" fill="#8d2323">
<text x="184.1" y="158.9" transform="rotate(-90 184.1 158.9)">G4</text>
<text x="186" y="158.9" transform="rotate(-90 186 158.9)">G3</text>
<text x="170.9" y="163.8">DAT2</text>
<text x="170.9" y="165.7">CD/DAT3</text>
<text x="170.9" y="167.6">CMD</text>
<text x="170.9" y="169.4">VDD</text>
<text x="170.9" y="171.3">CLK</text>
<text x="170.9" y="173.1">VSS</text>
<text x="170.9" y="175">DAT0</text>
<text x="170.9" y="176.8">DAT1</text>
<text x="170.9" y="178.7">DET</text>
<text x="185.1" y="177.7" transform="rotate(-90 185.1 177.7)">GND</text>
<text x="186.9" y="177.7" transform="rotate(-90 186.9 177.7)">GND</text>
<text x="27.9" y="185.2">VCC</text>
<text x="27.9" y="183.3">CTS</text>
<text x="27.9" y="181.5">GND</text>
<text x="27.9" y="190.8">DTR</text>
<text x="27.9" y="188.9">RXI</text>
<text x="27.9" y="187.1">TXO</text>
</g>
<g font-size="1.5" fill="#000080">
<text x="106.4" y="34.8">U1</text>
<text x="56" y="40.1">Y1</text>
<text x="56" y="47.8">ABLS-8.000MHZ-B-4-T2</text>
<text x="188.2" y="60.3">U2</text>
<text x="188.2" y="72.1">MCP2551-I/SN</text>
<text x="221.7" y="77.1">D1</text>
<text x="106.4" y="82.9">STM32F103C8T6</text>
<text x="221.7" y="78.7">PESD1CAN_215</text>
<text x="171.5" y="114.6">U3</text>
<text x="171.5" y="125.6">THVD1450DR</text>
<text x="22.1" y="179.1">JP1</text>
<text x="22.1" y="194.9">FTDI_BASIC</text>
</g>
<g font-size="1.4" fill="#00f">
<text x="17.1" y="148">GPTS203211B Push Button On-O</text>
<text x="31.9" y="149.9">U4</text>
<text x="39.7" y="148">ff</text>
<text x="188.4" y="161.6">CARD1</text>
<text x="69.1" y="164.6">U5</text>
<text x="69.1" y="166.3">ESP32-WROOM-32E(4MB)bolong</text>
<text x="108.3" y="166.6">U6</text>
<text x="188.4" y="163.3">1051620001_mircroSD socket</text>
<text x="89.7" y="170.3">GPTS203211B Push Butt</text>
<text x="106.4" y="170.3">on On-Off</text>
</g>
</svg>
